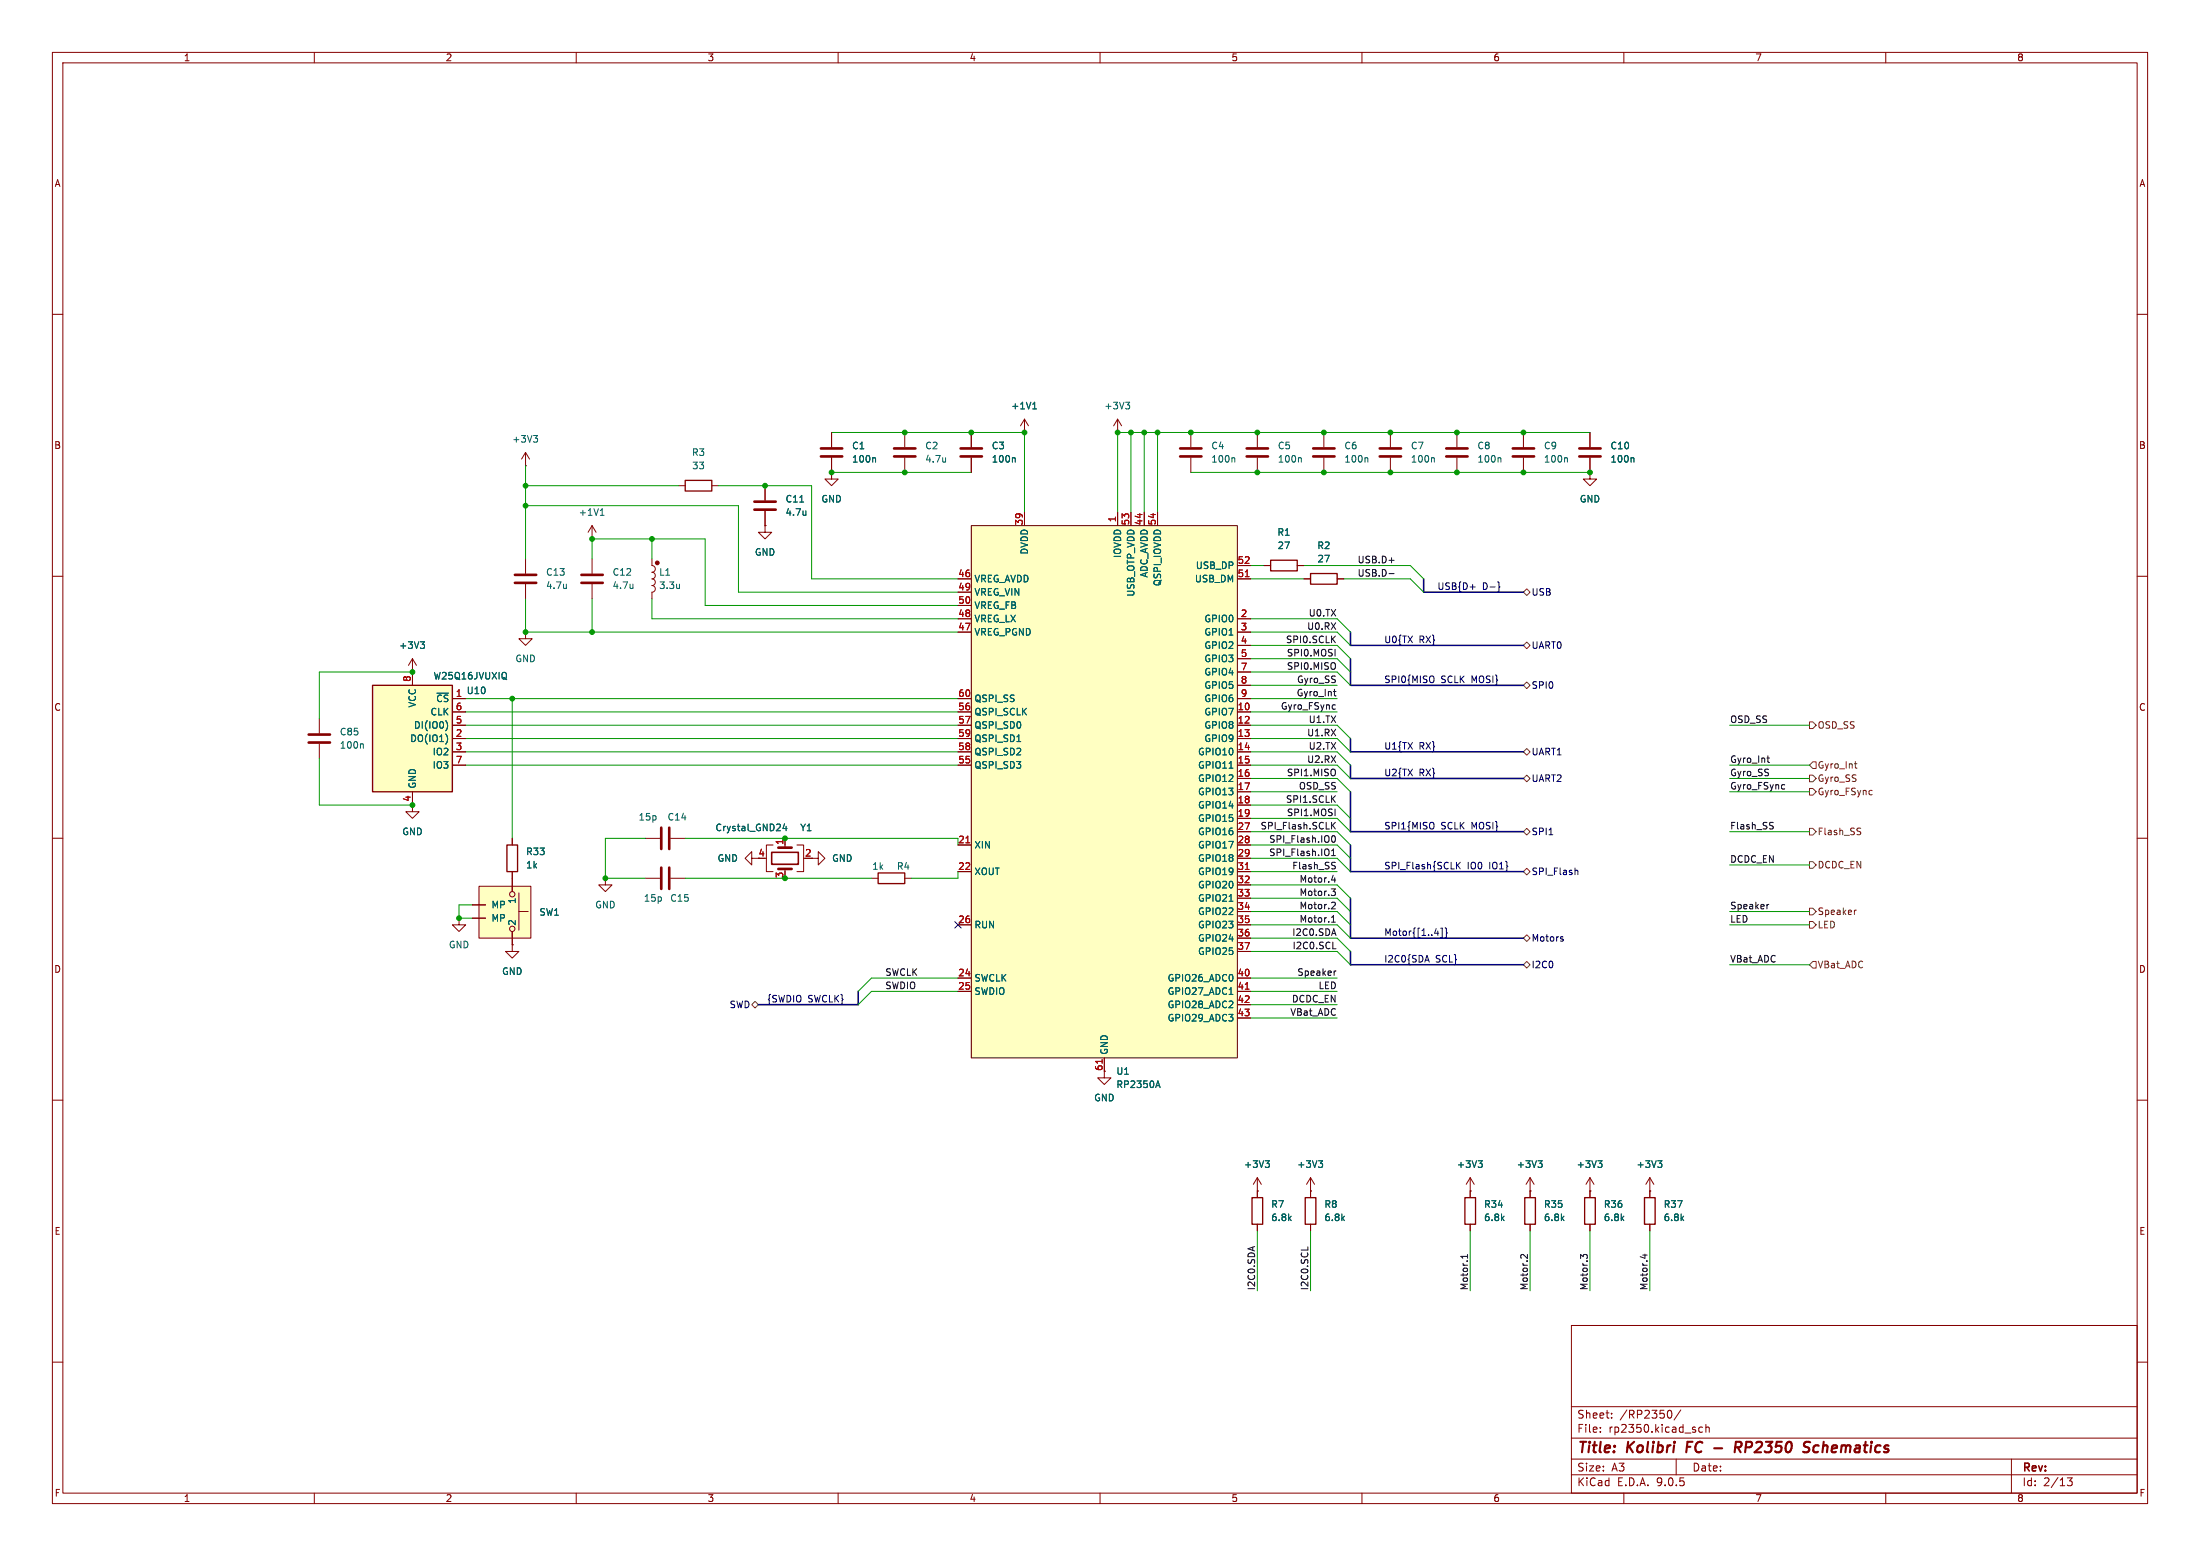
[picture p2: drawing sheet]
<svg xmlns="http://www.w3.org/2000/svg" width="420mm" height="297mm" viewBox="0 0 420 297" stroke-linecap="round" stroke-linejoin="round" font-family="sans-serif">
<g fill="none" stroke="#840000" stroke-width=".19">
<path d="M10 10h400v277h-400zM12 12h396v273h-396zM60 10v2M110 10v2M160 10v2M210 10v2M260 10v2M310 10v2M360 10v2M10 60h2M408 60h2M10 110h2"/>
<path d="M408 110h2M10 160h2M408 160h2M10 210h2M408 210h2M300 253h108v32h-108zM10 260h2M300 278.5h108M300 274.5h108M300 268.5h108M305.5 273.2v.2M305.5 272.5v.1"/>
<path d="M307.7 270.5v.2M307.7 269.8v.1M318.7 269.2a.8 .8 0 0 1 .5 .7 .8 .8 0 0 1-.5 .8M320 278.5v3M320.9 269.1l-1.3 1.9M325 272.5l-.4-.1-.3 .3 .1 .6h.6M325.7 272.5l.2-.1 .3 .1 .1 .9M325.7 271.9v1.5M384 278.5v6.5M408 260h2M60 285v2M110 285v2"/>
<path d="M160 285v2M210 285v2M260 285v2M300 281.5h108M310 285v2M360 285v2M394.7 282.1h.9l-.5 .6 .4 .1v.6l-.2 .2-.6-.1"/>
</g>
<path d="M322.2 275.2l-.3 2M327.2 276.4h1.6M331.3 276.3h.7a.55 .55 0 0 0 .5-.5 .55 .55 0 0 0-.3-.6h-.8l-.3 2M331.7 276.3l.6 .9M344.6 275.3h1M344.7 276.2l.6 .1a.51 .51 0 0 1 .1 .6 .51 .51 0 0 1-.4 .3h-.5M347 275.9a.66 .66 0 0 0-.8 .4v.7l.3 .2h.4" fill="none" stroke="#840000" stroke-width=".4"/>
<path d="M91.4 169.2h9.9v9.9h-9.9z" fill="#ffffc2"/>
<g fill="none" stroke="#840000" stroke-width=".19">
<path d="M100.3 88.9h.1M100.3 86.4l-.7 1.2M100.3 86.4l.8 1.2M100.3 86.4v2.5M129.5 92.7h1.3M135.9 92.7h1.3M146 92.7v2.8M146 97.5v2.8M265.4 82.6v2.7M265.4 87.4v2.8M100.3 106.7v2.8M100.3 111.5v2.8"/>
<path d="M113 102.9h.1M113 100.3v2.6M113 106.7v2.8M113 111.5v2.8M113 100.3l-.7 1.3M113 100.3l.8 1.3M124.5 106.7v1.3a.64 .64 0 0 1 .6 .6 .64 .64 0 0 1-.6 .6M124.5 109.2a.64 .64 0 0 1 .6 .7 .64 .64 0 0 1-.6 .6 .64 .64 0 0 1 .6 .6 .64 .64 0 0 1-.6 .7 .64 .64 0 0 1 .6 .6 .64 .64 0 0 1-.6 .6M124.5 113v1.3M146 100.3v1.3h1.3l-1.3 1.3-1.2-1.3h1.2M146 100.3h.1M100.3 120.7v1.2h1.3l-1.3 1.3-1.2-1.3h1.2"/>
<path d="M100.3 120.7h.1M87.6 175.3v1.2h1.3l-1.3 1.3-1.2-1.3h1.2M87.6 175.3h.1M90.2 172.7h2.5M90.2 175.3h2.5M91.4 169.2h9.9v9.9h-9.9zM97.8 167.6v2.6M97.8 177.8v2.5M99.1 174h1.7M99.1 170.4v7.1M146 163.8h.3M147.6 161.3h-1.3v5.1h1.3"/>
<path d="M149.9 160v1.3M149.9 165.9v.5M152.1 161.3h1.3v5.1h-1.3M154.9 163.8h1.3v-1.2l1.3 1.2-1.3 1.3v-1.3M166.4 167.6h1.2M172.7 167.6h1.3M97.8 180.3v1.3h1.3l-1.3 1.3-1.3-1.3h1.3M97.8 180.3h.1M210.8 204.5v1.2h1.3l-1.3 1.3-1.3-1.3h1.3"/>
<circle cx="97.8" cy="170.7" r=".51"/>
<circle cx="97.8" cy="177.3" r=".51"/>
</g>
<path d="M144 95.8h4.1M144 97.3h4.1M263.4 85.6h4.1M263.4 87.1h4.1M98.3 109.7h4.1M98.3 111.3h4.1M111 109.7h4.1M111 111.3h4.1M148.6 161.8h2.5M148.6 165.9h2.5" fill="none" stroke="#840000" stroke-width=".51"/>
<g fill="none" stroke="#006464" stroke-width=".19">
<path d="M101.8 83.1h.8l-.4 .5M102.4 83.6l.2 .3v.3l-.2 .2M114.6 98.4h.7M114.7 97.4l.3-.3v1.3M152.7 95.8h.7M153.8 97.5v.9M153.8 98.2v.1M273.6 87.4l.2 .1v.7M108.1 111.5v.8M108.1 112.2v.1M120.8 111.5v.8M120.8 112.2v.1"/>
<path d="M129.7 111.5v.8M129.7 112.2v.1M149.8 157.2l-.3 .9h.8M150.1 157.7v.9"/>
</g>
<circle cx="125.5" cy="107.4" r=".36" fill="#840000" stroke="#840000" stroke-width=".19"/>
<path d="M130.8 91.7h5.1v2h-5.1zM167.6 166.6h5.1v2.1h-5.1z" fill="none" stroke="#840000" stroke-width=".25"/>
<path d="M147.3 162.7h5.1v2.3h-5.1z" fill="none" stroke="#840000" stroke-width=".3"/>
<path d="M185.4 100.3h50.8v101.6h-50.8z" fill="#ffffc2"/>
<path d="M185.4 100.3h50.8v101.6h-50.8z" fill="none" stroke="#480000" stroke-width=".19"/>
<g fill="none" stroke="#840000" stroke-width=".19">
<path d="M172.7 82.6v2.7M172.7 87.4v2.8M185.4 82.6v2.7M185.4 87.4v2.8M195.6 97.8v2.5M213.4 97.8v2.5M215.9 97.8v2.5M218.4 97.8v2.5M221 97.8v2.5M227.3 82.6v2.7M227.3 87.4v2.8M182.9 110.5h2.5"/>
<path d="M182.9 113h2.5M182.9 115.6h2.5M182.9 118.1h2.5M236.2 110.5h2.6M236.2 118.1h2.6M236.2 108h2.6M182.9 120.7h2.5M182.9 133.4h2.5M182.9 135.9h2.5M182.9 138.4h2.5M236.2 120.7h2.6M236.2 133.4h2.6"/>
<path d="M236.2 135.9h2.6M236.2 138.4h2.6M236.2 123.2h2.6M236.2 125.7h2.6M236.2 128.3h2.6M236.2 130.8h2.6M182.9 141h2.5M182.9 143.5h2.5M182.9 146.1h2.5M236.2 141h2.6M236.2 143.5h2.6M236.2 146.1h2.6"/>
<path d="M236.2 148.6h2.6M236.2 151.1h2.6M236.2 153.7h2.6M236.2 156.2h2.6M236.2 158.8h2.6M182.9 161.3h2.5M182.9 166.4h2.5M182.9 176.5h2.5M236.2 161.3h2.6M236.2 166.4h2.6M236.2 176.5h2.6M236.2 163.8h2.6"/>
<path d="M236.2 168.9h2.6M236.2 171.5h2.6M236.2 174h2.6M236.2 179.1h2.6M182.9 186.7h2.5M182.9 189.2h2.5M236.2 186.7h2.6M236.2 189.2h2.6M236.2 181.6h2.6M236.2 191.8h2.6M236.2 194.3h2.6M210.8 201.9v2.6"/>
<path d="M240 227.3h.1M240 224.8v3.8M240 233.7v1.2M240 224.8l-.7 1.3M240 224.8l.8 1.3M250.2 227.3h.1M250.2 224.8l-.8 1.3M250.2 224.8l.8 1.3M250.2 224.8v3.8M250.2 233.7v1.2M280.7 227.3h.1M280.7 224.8l-.8 1.3"/>
<path d="M280.7 224.8l.7 1.3M280.7 224.8v3.8M280.7 233.7v1.2M292.1 227.3h.1M292.1 224.8l-.8 1.3M292.1 224.8l.8 1.3M292.1 224.8v2.5M303.5 227.3h.1M303.5 224.8v3.8M303.5 233.7v1.2M303.5 224.8l-.7 1.3M303.5 224.8l.8 1.3"/>
<path d="M315 227.3h.1M315 224.8v3.8M315 233.7v1.2M315 224.8l-.8 1.3M315 224.8l.7 1.3"/>
</g>
<g fill="none" stroke="#006464" stroke-width=".19">
<path d="M180.5 87.4v.8M180.5 88.1h.1M193.6 87.4l.2 .1v.7M235.5 87.4l.2 .1v.7M194.1 141.5h.8M234.6 146.6h.8M234.6 172h.8M234.6 189.8h.8M220.7 207.2h.6M221 206.3l.5 1.3M241.5 221.6h.8l-.4 .4M242.1 222l.2 .3v.3l-.2 .2"/>
<path d="M251.7 221.6h.8l-.4 .4M252.2 222l.3 .3v.3l-.3 .2M282.2 221.6h.8l-.5 .4M282.7 222l.3 .3v.3l-.3 .2M293.6 221.6h.8l-.4 .4M294.2 222l.2 .3v.3l-.2 .2M305 221.6h.8l-.4 .4M305.6 222l.2 .3v.3l-.2 .2M316.5 221.6h.8l-.5 .4M317 222l.3 .3v.3l-.3 .2"/>
</g>
<path d="M237.7 110.1h.8M184.4 160.9h.7M237.7 166h.8M237.7 188.8h.8M210.4 202.2v.8" fill="none" stroke="#a90000" stroke-width=".19"/>
<path d="M170.7 85.6h4.1M170.7 87.1h4.1M183.4 85.6h4.1M183.4 87.1h4.1M225.3 85.6h4.1M225.3 87.1h4.1" fill="none" stroke="#840000" stroke-width=".51"/>
<path d="M239 228.6h2v5.1h-2zM249.2 228.6h2v5.1h-2zM279.7 228.6h2v5.1h-2zM302.5 228.6h2v5.1h-2zM313.9 228.6h2.1v5.1h-2.1z" fill="none" stroke="#840000" stroke-width=".25"/>
<path d="M71.1 130.8h15.3v20.3h-15.3z" fill="#ffffc2"/>
<path d="M242.6 106.9h5v2.1h-5zM250.2 109.5h5.1v2h-5.1zM71.1 130.8h15.3v20.3h-15.3zM96.8 161.3h2v5.1h-2zM291.1 228.6h2v5.1h-2z" fill="none" stroke="#840000" stroke-width=".25"/>
<g fill="none" stroke="#840000" stroke-width=".19">
<path d="M146 92.7v2.8M146 97.5v2.8M158.7 90.2v1.2h1.3l-1.3 1.3-1.2-1.3h1.2M158.7 90.2h.1M158.7 82.6v2.7M158.7 87.4v2.8M185.4 82.6v2.7M185.4 87.4v2.8M195.6 82.6h.1M195.6 80l-.8 1.3M195.6 80l.7 1.3M195.6 80v2.6"/>
<path d="M195.6 97.8v2.5M213.4 82.6h.1M213.4 80l-.8 1.3M213.4 80l.7 1.3M213.4 80v2.6M213.4 97.8v2.5M215.9 97.8v2.5M218.4 97.8v2.5M221 97.8v2.5M240 82.6v2.7M240 87.4v2.8M252.7 82.6v2.7"/>
<path d="M252.7 87.4v2.8M278.1 82.6v2.7M278.1 87.4v2.8M290.8 82.6v2.7M290.8 87.4v2.8M303.5 90.2v1.2h1.3l-1.3 1.3-1.2-1.3h1.2M303.5 90.2h.1M303.5 82.6v2.7M303.5 87.4v2.8M146 100.3h.1M182.9 110.5h2.5M182.9 113h2.5"/>
<path d="M182.9 115.6h2.5M182.9 118.1h2.5M236.2 108h2.6M236.2 110.5h2.6M236.2 118.1h2.6M241.3 108h1.3M247.6 108h1.3M248.9 110.5h1.3M255.3 110.5h1.2M61 137.2v2.8M78.7 128.3h.1M78.7 125.7v5.1"/>
<path d="M78.7 125.7l-.7 1.3M78.7 125.7l.8 1.3M86.4 133.4h2.5M86.4 135.9h2.5M86.4 138.4h2.5M182.9 133.4h2.5M182.9 135.9h2.5M182.9 138.4h2.5M182.9 120.7h2.5M236.2 133.4h2.6M236.2 135.9h2.6M236.2 138.4h2.6"/>
<path d="M236.2 120.7h2.6M236.2 123.2h2.6M236.2 125.7h2.6M236.2 128.3h2.6M236.2 130.8h2.6M61 142v2.8M78.7 151.1v3.8h1.3l-1.3 1.3-1.2-1.3h1.2M86.4 141h2.5M86.4 143.5h2.5M86.4 146.1h2.5M182.9 141h2.5M182.9 143.5h2.5"/>
<path d="M182.9 146.1h2.5M236.2 141h2.6M236.2 143.5h2.6M236.2 146.1h2.6M236.2 148.6h2.6M236.2 151.1h2.6M236.2 153.7h2.6M236.2 156.2h2.6M236.2 158.8h2.6M90.2 172.7h2.5M90.2 175.3h2.5M97.8 160v1.3"/>
<path d="M97.8 166.4v3.8M97.8 177.8v2.5M115.6 167.6v1.3h1.2l-1.2 1.3-1.3-1.3h1.3M115.6 167.6h.1M123.2 167.6h2.8M123.2 160h2.8M128 167.6h2.8M128 160h2.8M143.5 163.8v-1.2l-1.3 1.2 1.3 1.3v-1.3h1.3M149.9 160v1.3M182.9 161.3h2.5M182.9 166.4h2.5"/>
<path d="M182.9 176.5h2.5M236.2 161.3h2.6M236.2 166.4h2.6M236.2 176.5h2.6M236.2 163.8h2.6M236.2 168.9h2.6M236.2 171.5h2.6M236.2 174h2.6M236.2 179.1h2.6M97.8 180.3h.1M182.9 186.7h2.5M182.9 189.2h2.5"/>
<path d="M236.2 186.7h2.6M236.2 189.2h2.6M236.2 181.6h2.6M236.2 191.8h2.6M236.2 194.3h2.6M210.8 201.9v2.6M240 227.3h.1M240 227.3v1.3M240 233.7v1.2M250.2 227.3h.1M250.2 227.3v1.3M250.2 233.7v1.2"/>
<path d="M280.7 227.3h.1M280.7 227.3v1.3M280.7 233.7v1.2M292.1 227.3h.1M292.1 227.3v1.3M292.1 233.7v1.2M303.5 227.3h.1M303.5 227.3v1.3M303.5 233.7v1.2M315 227.3h.1M315 227.3v1.3M315 233.7v1.2"/>
</g>
<g fill="none" stroke="#006464" stroke-width=".19">
<path d="M197.2 78h.7M197.3 77.1l.2-.3v1.2M214.9 76.8h.8l-.5 .5M215.4 77.3l.3 .2v.3l-.3 .2M152.7 95.8h.7M153.8 97.5v.9M153.8 98.2v.1M167 87.4l.1 .1v.7M193.6 87.4l.2 .1v.7M248.2 87.4l.2 .1v.7M260.9 87.4l.2 .1v.7M286.3 87.4l.2 .1v.7"/>
<path d="M299 87.4l.2 .1v.7M311.7 87.4l.2 .1v.7M80.3 122.5h.7l-.4 .5M80.8 123l.2 .2v.3l-.2 .3M85.1 137.6a1.49 1.49 0 0 1 0 1.8M96.5 128.4a.9 .9 0 0 1 0 1.2l.2 .1M69.2 142l.2 .2v.6M85.4 140.6v.9M149.8 157.2l-.3 .9h.8M150.1 157.7v.9M194.1 141.5h.8M234.6 146.6h.8"/>
<path d="M234.6 172h.8M234.6 189.8h.8M220.7 207.2h.6M221 206.3l.5 1.3M241.5 221.6h.8l-.4 .4M242.1 222l.2 .3v.3l-.2 .2M251.7 221.6h.8l-.4 .4M252.2 222l.3 .3v.3l-.3 .2M282.2 221.6h.8l-.5 .4M282.7 222l.3 .3v.3l-.3 .2M293.6 221.6h.8l-.4 .4M294.2 222l.2 .3v.3l-.2 .2"/>
<path d="M305 221.6h.8l-.4 .4M305.6 222l.2 .3v.3l-.2 .2M316.5 221.6h.8l-.5 .4M317 222l.3 .3v.3l-.3 .2"/>
</g>
<g fill="none" stroke="#840000" stroke-width=".51">
<path d="M156.7 85.6h4.1M156.7 87.1h4.1M238 85.6h4.1M238 87.1h4.1M250.7 85.6h4.1M250.7 87.1h4.1M276.1 85.6h4.1M276.1 87.1h4.1M288.8 85.6h4.1M288.8 87.1h4.1M301.5 85.6h4.1M301.5 87.1h4.1"/>
<path d="M58.9 140.2h4.1M58.9 141.7h4.1M126.2 158v4.1M127.8 158v4.1M126.2 165.6v4.1M127.8 165.6v4.1"/>
</g>
<g fill="none" stroke="#725600" stroke-width=".19">
<path d="M290.8 113l.7-.6 .6 .6-.6 .7zM290.8 123.2l.7-.6 .6 .6-.6 .6zM290.8 130.8l.7-.6 .6 .6-.6 .6zM345.4 137.8h.7l.6 .6-.6 .7h-.7zM290.8 143.5l.7-.6 .6 .6-.6 .6zM290.8 148.6l.7-.6 .6 .6-.6 .6zM290.8 158.8l.7-.7 .6 .7-.6 .6zM345.4 158.1h.7l.6 .7-.6 .6h-.7zM345.4 150.5h.7l.6 .6-.6 .7h-.7zM345.4 148h.7l.6 .6-.6 .6h-.7zM346.1 145.4h.6v1.3h-.6l-.7-.6zM354 145.8h.5"/>
<path d="M354.3 146.6h.2M355 158.7l.2 .3-.2 .3M355 158.1h.2M357.3 150.9h.1M357.4 151.6l-.1 .1M290.8 179.1l.7-.7 .6 .7-.6 .6zM290.8 166.4l.7-.7 .6 .7-.6 .6zM345.4 173.4h.7l.6 .6-.6 .6h-.7zM345.4 175.9h.7l.6 .6-.6 .7h-.7zM345.4 164.5h.7l.6 .6-.6 .6h-.7zM354.4 173.7l-.3 .1M143.5 191.8l.6-.7 .7 .7-.7 .6z"/>
<path d="M290.8 184.2l.7-.7 .6 .7-.6 .6zM346.1 183.5h.6v1.3h-.6l-.7-.6z"/>
</g>
<g fill="none" stroke="#000084" stroke-width=".19">
<path d="M280.6 112h1M286 111.1l.2 .1v.7l.1 .1-.1 .2v.6l-.2 .2M273.6 129.1a.9 .9 0 0 1 0 1.1M273.6 157a.9 .9 0 0 1 0 1.2M295.7 159.3h.7M182.3 175.9l1.2 1.2M183.5 175.9l-1.2 1.2M273.9 178.1h.8M274.5 177.7v.9M275 177.2h.3v1.8h-.3M275.9 177.1l.2 .2v.6l.2 .2-.2 .2v.6l-.2 .1M278.2 165.1l.6 .8"/>
<path d="M278.8 164.6l-.8 .7M298.1 179.2l.3 .1v.2l-.4 .1M298.1 178.8l.3 .1M300.9 166.1l.3 .2v.6M272.1 183.3h.6M272.4 182.4l.4 1.2"/>
</g>
<g fill="none" stroke="#0f0f0f" stroke-width=".19">
<path d="M265.2 109.5h.9M265.2 107h.9M254.6 132h.4M254.8 134.5l.1 .1M254.8 132.8h.2M254.9 135.3l-.1 .1M254.2 160l.3-.5a.68 .68 0 0 1 .4 .6 .68 .68 0 0 1-.4 .7l-.3-.5M254.4 157.5l.5 .7M254.9 157l-.7 .7M337.3 144.7h.5M337.6 145.5h.2M338.3 157.6l.2 .3-.2 .3"/>
<path d="M338.3 157h.2M340.6 149.8h.1M340.7 150.6h-.1M254.1 169.7h.8l-.4 .5 .4 .1v.4l-.2 .2h-.4M254.2 163.3h.7M254.2 162.4l.4-.4v1.3M254.2 175.1l.4-.4v1.3M254.2 168h.8M254.2 176h.7M254.4 172.2l.4 .1 .1 .3-.8 .9h.8M254.7 165.3l.2 .2-.2 .4M254.7 164.6h.2"/>
<path d="M254.8 167.6v.8M337.7 172.6l-.3 .2M254.4 181.1h.6M255 185.3l-.3 .2M249.7 238v.6M280.2 239.4v.8M280.2 239.8h-1.3l.4 .4M291.6 239.4v.8l-.9-.8-.3 .2-.1 .4M313.6 239.6h.8M314 239.4v.8M303 240.1v-.4l-.2-.3-.4 .1-.2 .4-.5-.5v.8"/>
</g>
<path d="M271.8 110.5v2.5h19M257.8 120.7v2.5h33M257.8 125.7v5.1h33M257.8 141v2.5h33M257.8 146.1v2.5h33M257.8 151.1v7.7h33M257.8 161.3v5.1h33M257.8 171.5v7.6h33M163.8 189.2v2.6h-19M257.8 181.6v2.6h33" fill="none" stroke="#000084" stroke-width=".3"/>
<g fill="none" stroke="#009600" stroke-width=".19">
<path d="M100.3 96.5h40.7v16.5h41.9M100.3 92.7h29.2M100.3 88.9v17.8M137.2 92.7h17.7v17.8h28M158.7 82.6h36.9v15.2M158.7 90.2h26.7M215.9 82.6v15.2M218.4 82.6v15.2M221 82.6v15.2M227.3 90.2h76.2M303.5 82.6h-90.1v15.2M100.3 114.3v6.4h82.6"/>
<path d="M113 106.7v-3.8h21.6v12.7h48.3M113 114.3v6.4M124.5 114.3v3.8h58.4M124.5 102.9v3.8M238.8 118.1h16.5l2.5 2.6M238.8 108h2.5M238.8 110.5h10.1M248.9 108h20.3l2.6 2.5M256.5 110.5h12.7l2.6 2.5M78.7 128.3h-17.7v8.9M88.9 133.4h94M88.9 138.4h94"/>
<path d="M88.9 135.9h94M97.8 133.4v26.6M238.8 133.4h16.5M238.8 120.7h16.5l2.5 2.5M238.8 138.4h16.5l2.5 2.6M238.8 135.9h16.5M238.8 125.7h16.5l2.5 2.6M238.8 123.2h16.5l2.5 2.5M238.8 130.8h16.5M238.8 128.3h16.5l2.5 2.5M330.2 138.4h15.2M61 144.8v8.9h17.7"/>
<path d="M88.9 146.1h94M88.9 143.5h94M88.9 141h94M238.8 146.1h16.5l2.5 2.5M238.8 151.1h16.5M238.8 148.6h16.5l2.5 2.5M238.8 153.7h16.5l2.5 2.5M238.8 143.5h16.5l2.5 2.6M238.8 158.8h16.5l2.5 2.5M238.8 141h16.5l2.5 2.5M238.8 156.2h16.5l2.5 2.6M330.2 146.1h15.2"/>
<path d="M330.2 151.1h15.2M330.2 148.6h15.2M330.2 158.8h15.2M90.2 172.7h-2.6v2.6h2.6M123.2 160h-7.6v7.6h7.6M130.8 167.6h35.6M130.8 160h52.1M182.9 166.4v1.2h-8.9M238.8 174h16.5l2.5 2.5M238.8 176.5h16.5l2.5 2.6M238.8 161.3h16.5l2.5 2.5M238.8 166.4h16.5"/>
<path d="M238.8 171.5h16.5l2.5 2.5M238.8 179.1h16.5l2.5 2.5M238.8 168.9h16.5l2.5 2.6M238.8 163.8h16.5l2.5 2.6M330.2 174h15.2M330.2 176.5h15.2M330.2 165.1h15.2M182.9 186.7h-16.5l-2.6 2.5M182.9 189.2h-16.5l-2.6 2.6M238.8 186.7h16.5M238.8 189.2h16.5M238.8 194.3h16.5"/>
<path d="M238.8 191.8h16.5M238.8 181.6h16.5l2.5 2.6M330.2 184.2h15.2M240 234.9v11.5M250.2 234.9v11.5M280.7 234.9v11.5M292.1 234.9v11.5M303.5 234.9v11.5M315 234.9v11.5"/>
</g>
<path d="M237.7 110.1h.8M184.4 160.9h.7M237.7 166h.8M237.7 188.8h.8M210.4 202.2v.8" fill="none" stroke="#a90000" stroke-width=".19"/>
<g fill="#009600" stroke="#009600" stroke-width=".19">
<circle cx="78.7" cy="153.7" r=".46"/>
<circle cx="113" cy="120.7" r=".46"/>
<circle cx="87.6" cy="175.3" r=".46"/>
<circle cx="115.6" cy="167.6" r=".46"/>
<circle cx="78.7" cy="128.3" r=".46"/>
<circle cx="213.4" cy="82.6" r=".46"/>
<circle cx="215.9" cy="82.6" r=".46"/>
<circle cx="172.7" cy="90.2" r=".46"/>
<circle cx="172.7" cy="82.6" r=".46"/>
<circle cx="195.6" cy="82.6" r=".46"/>
<circle cx="185.4" cy="82.6" r=".46"/>
<circle cx="227.3" cy="82.6" r=".46"/>
<circle cx="240" cy="82.6" r=".46"/>
<circle cx="240" cy="90.2" r=".46"/>
<circle cx="265.4" cy="90.2" r=".46"/>
<circle cx="218.4" cy="82.6" r=".46"/>
<circle cx="221" cy="82.6" r=".46"/>
<circle cx="149.9" cy="160" r=".46"/>
<circle cx="149.9" cy="167.6" r=".46"/>
<circle cx="146" cy="92.7" r=".46"/>
<circle cx="158.7" cy="90.2" r=".46"/>
<circle cx="100.3" cy="120.7" r=".46"/>
<circle cx="97.8" cy="133.4" r=".46"/>
<circle cx="100.3" cy="96.5" r=".46"/>
<circle cx="113" cy="102.9" r=".46"/>
<circle cx="100.3" cy="92.7" r=".46"/>
<circle cx="124.5" cy="102.9" r=".46"/>
<circle cx="265.4" cy="82.6" r=".46"/>
<circle cx="278.1" cy="82.6" r=".46"/>
<circle cx="278.1" cy="90.2" r=".46"/>
<circle cx="290.8" cy="82.6" r=".46"/>
<circle cx="252.7" cy="82.6" r=".46"/>
<circle cx="252.7" cy="90.2" r=".46"/>
<circle cx="290.8" cy="90.2" r=".46"/>
<circle cx="303.5" cy="90.2" r=".46"/>
</g>
<g font-size="2.8" fill="#840000">
<text x="301" y="277.9">Title:</text>
<text x="310.6" y="277.9">Kolibri</text>
<text x="322.8" y="277.9">FC</text>
<text x="333.6" y="277.9">RP2350</text>
<text x="347.6" y="277.9">Schematics</text>
</g>
<g font-size="2.1" fill="#840000">
<text x="301" y="273.7">File:</text>
<text x="301" y="271">Sheet:</text>
<text x="307.1" y="273.7">rp2350.kicad_sch</text>
<text x="309.2" y="271">/RP2350/</text>
<text x="301" y="281.1">Size:</text>
<text x="307.6" y="281.1">A3</text>
<text x="323" y="281.1">Date:</text>
<text x="386" y="281.3">Rev:</text>
<text x="301" y="283.9">KiCad</text>
<text x="308.7" y="283.9">E.D.A.</text>
<text x="316.3" y="283.9">9.0.5</text>
<text x="386" y="283.9">Id:</text>
<text x="390.1" y="283.9">2/13</text>
</g>
<g font-size="1.8" fill="#840000">
<text x="35" y="11.9">1</text>
<text x="85" y="11.9">2</text>
<text x="135" y="11.9">3</text>
<text x="185" y="11.9">4</text>
<text x="235" y="11.9">5</text>
<text x="285" y="11.9">6</text>
<text x="335" y="11.9">7</text>
<text x="385" y="11.9">8</text>
<text x="10.3" y="35.9">A</text>
<text x="408.3" y="35.9">A</text>
<text x="10.3" y="85.9">B</text>
<text x="408.2" y="85.9">B</text>
<text x="10.3" y="135.9">C</text>
<text x="408.2" y="135.9">C</text>
<text x="10.3" y="185.9">D</text>
<text x="408.2" y="185.9">D</text>
<text x="210.6" y="204.5" transform="rotate(-90 210.6 204.5)">61</text>
<text x="10.3" y="235.9">E</text>
<text x="408.3" y="235.9">E</text>
<text x="10.3" y="285.9">F</text>
<text x="35" y="286.9">1</text>
<text x="85" y="286.9">2</text>
<text x="135" y="286.9">3</text>
<text x="185" y="286.9">4</text>
<text x="235" y="286.9">5</text>
<text x="285" y="286.9">6</text>
<text x="335" y="286.9">7</text>
<text x="385" y="286.9">8</text>
<text x="408.3" y="285.9">F</text>
</g>
<g font-size="1.8" fill="#006464">
<text x="192.9" y="78.3">+1V1</text>
<text x="210.7" y="78.3">+3V3</text>
<text x="97.7" y="84.7">+3V3</text>
<text x="132" y="87.2">R3</text>
<text x="132" y="89.8">33</text>
<text x="162.6" y="86">C1</text>
<text x="162.6" y="88.5">100n</text>
<text x="176.5" y="86">C2</text>
<text x="176.5" y="88.5">4.7u</text>
<text x="189.2" y="86">C3</text>
<text x="189.2" y="88.5">100n</text>
<text x="231.1" y="86">C4</text>
<text x="231.1" y="88.5">100n</text>
<text x="243.8" y="86">C5</text>
<text x="243.8" y="88.5">100n</text>
<text x="256.5" y="86">C6</text>
<text x="256.5" y="88.5">100n</text>
<text x="269.2" y="86">C7</text>
<text x="269.2" y="88.5">100n</text>
<text x="281.9" y="86">C8</text>
<text x="281.9" y="88.5">100n</text>
<text x="294.6" y="86">C9</text>
<text x="294.6" y="88.5">100n</text>
<text x="307.3" y="88.5">100n</text>
<text x="307.3" y="86">C10</text>
<text x="110.4" y="98.7">+1V1</text>
<text x="149.9" y="96.1">C11</text>
<text x="149.9" y="98.7">4.7u</text>
<text x="156.7" y="96.1">GND</text>
<text x="301.5" y="96.1">GND</text>
<text x="144" y="106.3">GND</text>
<text x="196.4" y="105.9" transform="rotate(-90 196.4 105.9)">DVDD</text>
<text x="214.2" y="106.6" transform="rotate(-90 214.2 106.6)">IOVDD</text>
<text x="243.8" y="102.5">R1</text>
<text x="243.8" y="105">27</text>
<text x="251.4" y="105">R2</text>
<text x="251.4" y="107.5">27</text>
<text x="104.1" y="110.1">C13</text>
<text x="104.1" y="112.6">4.7u</text>
<text x="116.8" y="110.1">C12</text>
<text x="116.8" y="112.6">4.7u</text>
<text x="125.7" y="110.1">L1</text>
<text x="125.7" y="112.6">3.3u</text>
<text x="185.9" y="111.4">VREG_AVDD</text>
<text x="185.9" y="113.9">VREG_VIN</text>
<text x="216.8" y="114" transform="rotate(-90 216.8 114)">USB_OTP_VDD</text>
<text x="219.3" y="110.4" transform="rotate(-90 219.3 110.4)">ADC_AVDD</text>
<text x="221.8" y="112" transform="rotate(-90 221.8 112)">QSPI_IOVDD</text>
<text x="228" y="111.4">USB_DM</text>
<text x="228.2" y="108.8">USB_DP</text>
<text x="185.9" y="116.4">VREG_FB</text>
<text x="185.9" y="119">VREG_LX</text>
<text x="229.8" y="119">GPIO0</text>
<text x="76.1" y="124.1">+3V3</text>
<text x="185.9" y="121.5">VREG_PGND</text>
<text x="229.8" y="121.5">GPIO1</text>
<text x="229.8" y="124.1">GPIO2</text>
<text x="82.7" y="129.9">W25Q16JVUXIQ</text>
<text x="98.3" y="126.6">GND</text>
<text x="229.8" y="126.6">GPIO3</text>
<text x="229.8" y="129.1">GPIO4</text>
<text x="229.8" y="131.7">GPIO5</text>
<text x="79.6" y="135.1" transform="rotate(-90 79.6 135.1)">VCC</text>
<text x="82.1" y="136.8">CLK</text>
<text x="185.9" y="134.2">QSPI_SS</text>
<text x="185.9" y="136.8">QSPI_SCLK</text>
<text x="229.8" y="134.2">GPIO6</text>
<text x="229.8" y="136.8">GPIO7</text>
<text x="64.8" y="143.1">100n</text>
<text x="64.8" y="140.6">C85</text>
<text x="78.2" y="141.8">DO(IO1)</text>
<text x="78.9" y="139.3">DI(IO0)</text>
<text x="185.9" y="139.3">QSPI_SD0</text>
<text x="185.9" y="141.8">QSPI_SD1</text>
<text x="229.8" y="139.3">GPIO8</text>
<text x="229.8" y="141.8">GPIO9</text>
<text x="82.5" y="144.4">IO2</text>
<text x="82.5" y="146.9">IO3</text>
<text x="185.9" y="144.4">QSPI_SD2</text>
<text x="185.9" y="146.9">QSPI_SD3</text>
<text x="228.6" y="144.4">GPIO10</text>
<text x="228.6" y="146.9">GPIO11</text>
<text x="228.6" y="149.5">GPIO12</text>
<text x="79.6" y="150.6" transform="rotate(-90 79.6 150.6)">GND</text>
<text x="228.6" y="152">GPIO13</text>
<text x="228.6" y="154.5">GPIO14</text>
<text x="76.7" y="159.6">GND</text>
<text x="121.8" y="156.8">15p</text>
<text x="127.3" y="156.8">C14</text>
<text x="136.5" y="158.9">Crystal_GND24</text>
<text x="152.7" y="158.9">Y1</text>
<text x="228.6" y="157.1">GPIO15</text>
<text x="228.6" y="159.6">GPIO16</text>
<text x="100.3" y="163.4">R33</text>
<text x="100.3" y="166">1k</text>
<text x="136.9" y="164.7">GND</text>
<text x="158.8" y="164.7">GND</text>
<text x="166.4" y="166.2">1k</text>
<text x="171.1" y="166.2">R4</text>
<text x="185.9" y="162.2">XIN</text>
<text x="185.9" y="167.2">XOUT</text>
<text x="228.6" y="162.2">GPIO17</text>
<text x="228.6" y="164.7">GPIO18</text>
<text x="228.6" y="167.2">GPIO19</text>
<text x="93.7" y="173.6">MP</text>
<text x="98.7" y="172.6" transform="rotate(-90 98.7 172.6)">1</text>
<text x="113.5" y="173.6">GND</text>
<text x="122.8" y="172.3">15p</text>
<text x="127.8" y="172.3">C15</text>
<text x="228.6" y="169.8">GPIO20</text>
<text x="228.6" y="172.3">GPIO21</text>
<text x="93.7" y="176.1">MP</text>
<text x="98.7" y="176.8" transform="rotate(-90 98.7 176.8)">2</text>
<text x="102.9" y="175">SW1</text>
<text x="185.9" y="177.4">RUN</text>
<text x="228.6" y="174.9">GPIO22</text>
<text x="228.6" y="177.4">GPIO23</text>
<text x="228.6" y="179.9">GPIO24</text>
<text x="85.6" y="181.2">GND</text>
<text x="228.6" y="182.5">GPIO25</text>
<text x="95.8" y="186.3">GND</text>
<text x="185.9" y="187.6">SWCLK</text>
<text x="185.9" y="190.1">SWDIO</text>
<text x="222.8" y="187.6">GPIO26_ADC0</text>
<text x="222.8" y="190.1">GPIO27_ADC1</text>
<text x="222.8" y="192.6">GPIO28_ADC2</text>
<text x="222.8" y="195.2">GPIO29_ADC3</text>
<text x="211.7" y="201.4" transform="rotate(-90 211.7 201.4)">GND</text>
<text x="213" y="205.3">U1</text>
<text x="213" y="207.9">RP2350A</text>
<text x="208.8" y="210.4">GND</text>
<text x="237.4" y="223.1">+3V3</text>
<text x="247.5" y="223.1">+3V3</text>
<text x="278" y="223.1">+3V3</text>
<text x="289.5" y="223.1">+3V3</text>
<text x="300.9" y="223.1">+3V3</text>
<text x="312.3" y="223.1">+3V3</text>
<text x="242.6" y="230.7">R7</text>
<text x="242.6" y="233.3">6.8k</text>
<text x="252.7" y="230.7">R8</text>
<text x="252.7" y="233.3">6.8k</text>
<text x="283.2" y="233.3">6.8k</text>
<text x="283.2" y="230.7">R34</text>
<text x="294.6" y="233.3">6.8k</text>
<text x="294.6" y="230.7">R35</text>
<text x="306.1" y="233.3">6.8k</text>
<text x="306.1" y="230.7">R36</text>
<text x="317.5" y="233.3">6.8k</text>
<text x="317.5" y="230.7">R37</text>
</g>
<g font-size="1.8" fill="#a90000">
<text x="195.3" y="100.4" transform="rotate(-90 195.3 100.4)">39</text>
<text x="213.1" y="99.8" transform="rotate(-90 213.1 99.8)">1</text>
<text x="215.6" y="100.4" transform="rotate(-90 215.6 100.4)">53</text>
<text x="218.2" y="100.4" transform="rotate(-90 218.2 100.4)">44</text>
<text x="220.7" y="100.4" transform="rotate(-90 220.7 100.4)">54</text>
<text x="236.2" y="107.7">52</text>
<text x="182.8" y="110.2">46</text>
<text x="182.8" y="112.8">49</text>
<text x="236.2" y="110.2">51</text>
<text x="182.8" y="115.3">50</text>
<text x="182.8" y="117.9">48</text>
<text x="236.8" y="117.9">2</text>
<text x="182.8" y="120.4">47</text>
<text x="236.8" y="120.4">3</text>
<text x="236.8" y="122.9">4</text>
<text x="236.8" y="125.5">5</text>
<text x="78.5" y="130.2" transform="rotate(-90 78.5 130.2)">8</text>
<text x="236.8" y="128">7</text>
<text x="236.8" y="130.6">8</text>
<text x="83.2" y="134.2">~{CS}</text>
<text x="86.9" y="133.1">1 U10</text>
<text x="86.9" y="135.6">6</text>
<text x="182.8" y="133.1">60</text>
<text x="182.8" y="135.6">56</text>
<text x="236.2" y="135.6">10</text>
<text x="236.8" y="133.1">9</text>
<text x="86.9" y="138.2">5</text>
<text x="86.9" y="140.7">2</text>
<text x="86.9" y="143.3">3</text>
<text x="182.8" y="138.2">57</text>
<text x="182.8" y="140.7">59</text>
<text x="182.8" y="143.3">58</text>
<text x="236.2" y="138.2">12</text>
<text x="236.2" y="140.7">13</text>
<text x="236.2" y="143.3">14</text>
<text x="86.9" y="145.8">7</text>
<text x="182.8" y="145.8">55</text>
<text x="236.2" y="145.8">15</text>
<text x="236.2" y="148.3">16</text>
<text x="78.5" y="153.1" transform="rotate(-90 78.5 153.1)">4</text>
<text x="236.2" y="150.9">17</text>
<text x="236.2" y="153.4">18</text>
<text x="236.2" y="156">19</text>
<text x="149.6" y="161.4" transform="rotate(-90 149.6 161.4)">1</text>
<text x="182.8" y="161">21</text>
<text x="236.2" y="158.5">27</text>
<text x="236.2" y="161">28</text>
<text x="144.7" y="163.6">4</text>
<text x="149.6" y="167.7" transform="rotate(-90 149.6 167.7)">3</text>
<text x="153.6" y="163.6">2</text>
<text x="182.8" y="166.1">22</text>
<text x="236.2" y="163.6">29</text>
<text x="236.2" y="166.1">31</text>
<text x="236.2" y="168.7">32</text>
<text x="236.2" y="171.2">33</text>
<text x="236.2" y="173.7">34</text>
<text x="182.8" y="176.3">26</text>
<text x="236.2" y="176.3">35</text>
<text x="236.2" y="178.8">36</text>
<text x="236.2" y="181.4">37</text>
<text x="182.8" y="186.4">24</text>
<text x="182.8" y="189">25</text>
<text x="236.2" y="186.4">40</text>
<text x="236.2" y="189">41</text>
<text x="236.2" y="191.5">42</text>
<text x="236.2" y="194.1">43</text>
</g>
<g font-size="1.8" fill="#0f0f0f">
<text x="259.1" y="107.6">USB.D+</text>
<text x="259.1" y="110.1">USB.D-</text>
<text x="249.7" y="117.8">U0.TX</text>
<text x="245.4" y="122.8">SPI0.SCLK</text>
<text x="245.6" y="125.4">SPI0.MOSI</text>
<text x="249.4" y="120.3">U0.RX</text>
<text x="245.6" y="127.9">SPI0.MISO</text>
<text x="247.5" y="130.5">Gyro_SS</text>
<text x="244.4" y="135.5">Gyro_FSync</text>
<text x="247.4" y="133">Gyro_Int</text>
<text x="249.4" y="140.6">U1.RX</text>
<text x="249.7" y="138.1">U1.TX</text>
<text x="249.7" y="143.2">U2.TX</text>
<text x="330.2" y="138.1">OSD_SS</text>
<text x="245.6" y="148.2">SPI1.MISO</text>
<text x="249.4" y="145.7">U2.RX</text>
<text x="330.2" y="148.2">Gyro_SS</text>
<text x="330.2" y="145.7">Gyro_Int</text>
<text x="245.4" y="153.3">SPI1.SCLK</text>
<text x="245.6" y="155.9">SPI1.MOSI</text>
<text x="247.9" y="150.8">OSD_SS</text>
<text x="330.2" y="150.8">Gyro_FSync</text>
<text x="240.6" y="158.4">SPI_Flash.SCLK</text>
<text x="242.2" y="160.9">SPI_Flash.IO0</text>
<text x="330.2" y="158.4">Flash_SS</text>
<text x="242.2" y="163.5">SPI_Flash.IO1</text>
<text x="246.6" y="166">Flash_SS</text>
<text x="330.2" y="164.8">DCDC_EN</text>
<text x="248" y="168.6">Motor.4</text>
<text x="248" y="171.1">Motor.3</text>
<text x="248" y="173.6">Motor.2</text>
<text x="330.2" y="173.6">Speaker</text>
<text x="246.6" y="178.7">I2C0.SDA</text>
<text x="248" y="176.2">Motor.1</text>
<text x="330.2" y="176.2">LED</text>
<text x="246.7" y="181.3">I2C0.SCL</text>
<text x="330.2" y="183.8">VBat_ADC</text>
<text x="168.9" y="188.9">SWDIO</text>
<text x="168.9" y="186.3">SWCLK</text>
<text x="246.5" y="191.4">DCDC_EN</text>
<text x="247.6" y="186.3">Speaker</text>
<text x="251.6" y="188.9">LED</text>
<text x="246.2" y="194">VBat_ADC</text>
<text x="239.7" y="246.4" transform="rotate(-90 239.7 246.4)">I2C0.SDA</text>
<text x="249.8" y="246.4" transform="rotate(-90 249.8 246.4)">I2C0.SCL</text>
<text x="280.3" y="246.4" transform="rotate(-90 280.3 246.4)">Motor.1</text>
<text x="291.8" y="246.4" transform="rotate(-90 291.8 246.4)">Motor.2</text>
<text x="303.2" y="246.4" transform="rotate(-90 303.2 246.4)">Motor.3</text>
<text x="314.6" y="246.4" transform="rotate(-90 314.6 246.4)">Motor.4</text>
</g>
<g font-size="1.8" fill="#000084">
<text x="274.3" y="112.7">USB{D+</text>
<text x="283" y="112.7">D-}</text>
<text x="292.3" y="113.9">USB</text>
<text x="264.2" y="122.8">U0{TX</text>
<text x="270.9" y="122.8">RX}</text>
<text x="292.3" y="124.1">UART0</text>
<text x="264.2" y="130.5">SPI0{MISO</text>
<text x="275.1" y="130.5">SCLK</text>
<text x="281" y="130.5">MOSI}</text>
<text x="292.3" y="131.7">SPI0</text>
<text x="264.2" y="143.2">U1{TX</text>
<text x="270.9" y="143.2">RX}</text>
<text x="264.2" y="148.2">U2{TX</text>
<text x="270.9" y="148.2">RX}</text>
<text x="292.3" y="144.4">UART1</text>
<text x="292.3" y="149.5">UART2</text>
<text x="264.2" y="158.4">SPI1{MISO</text>
<text x="275.1" y="158.4">SCLK</text>
<text x="281" y="158.4">MOSI}</text>
<text x="292.3" y="159.6">SPI1</text>
<text x="264.2" y="166">SPI_Flash{SCLK</text>
<text x="280.1" y="166">IO0</text>
<text x="284.4" y="166">IO1}</text>
<text x="292.3" y="167.2">SPI_Flash</text>
<text x="264.2" y="178.7">Motor{[1..4]}</text>
<text x="292.3" y="179.9">Motors</text>
<text x="264.2" y="183.8">I2C0{SDA</text>
<text x="274" y="183.8">SCL}</text>
<text x="292.3" y="185">I2C0</text>
<text x="146.3" y="191.4">{SWDIO</text>
<text x="154.2" y="191.4">SWCLK}</text>
<text x="139.2" y="192.6">SWD</text>
</g>
<g font-size="1.8" fill="#725600">
<text x="346.9" y="139.3">OSD_SS</text>
<text x="346.9" y="146.9">Gyro_Int</text>
<text x="346.9" y="149.5">Gyro_SS</text>
<text x="346.9" y="152">Gyro_FSync</text>
<text x="346.9" y="159.6">Flash_SS</text>
<text x="346.9" y="166">DCDC_EN</text>
<text x="346.9" y="174.9">Speaker</text>
<text x="346.9" y="177.4">LED</text>
<text x="346.9" y="185">VBat_ADC</text>
</g>
</svg>
